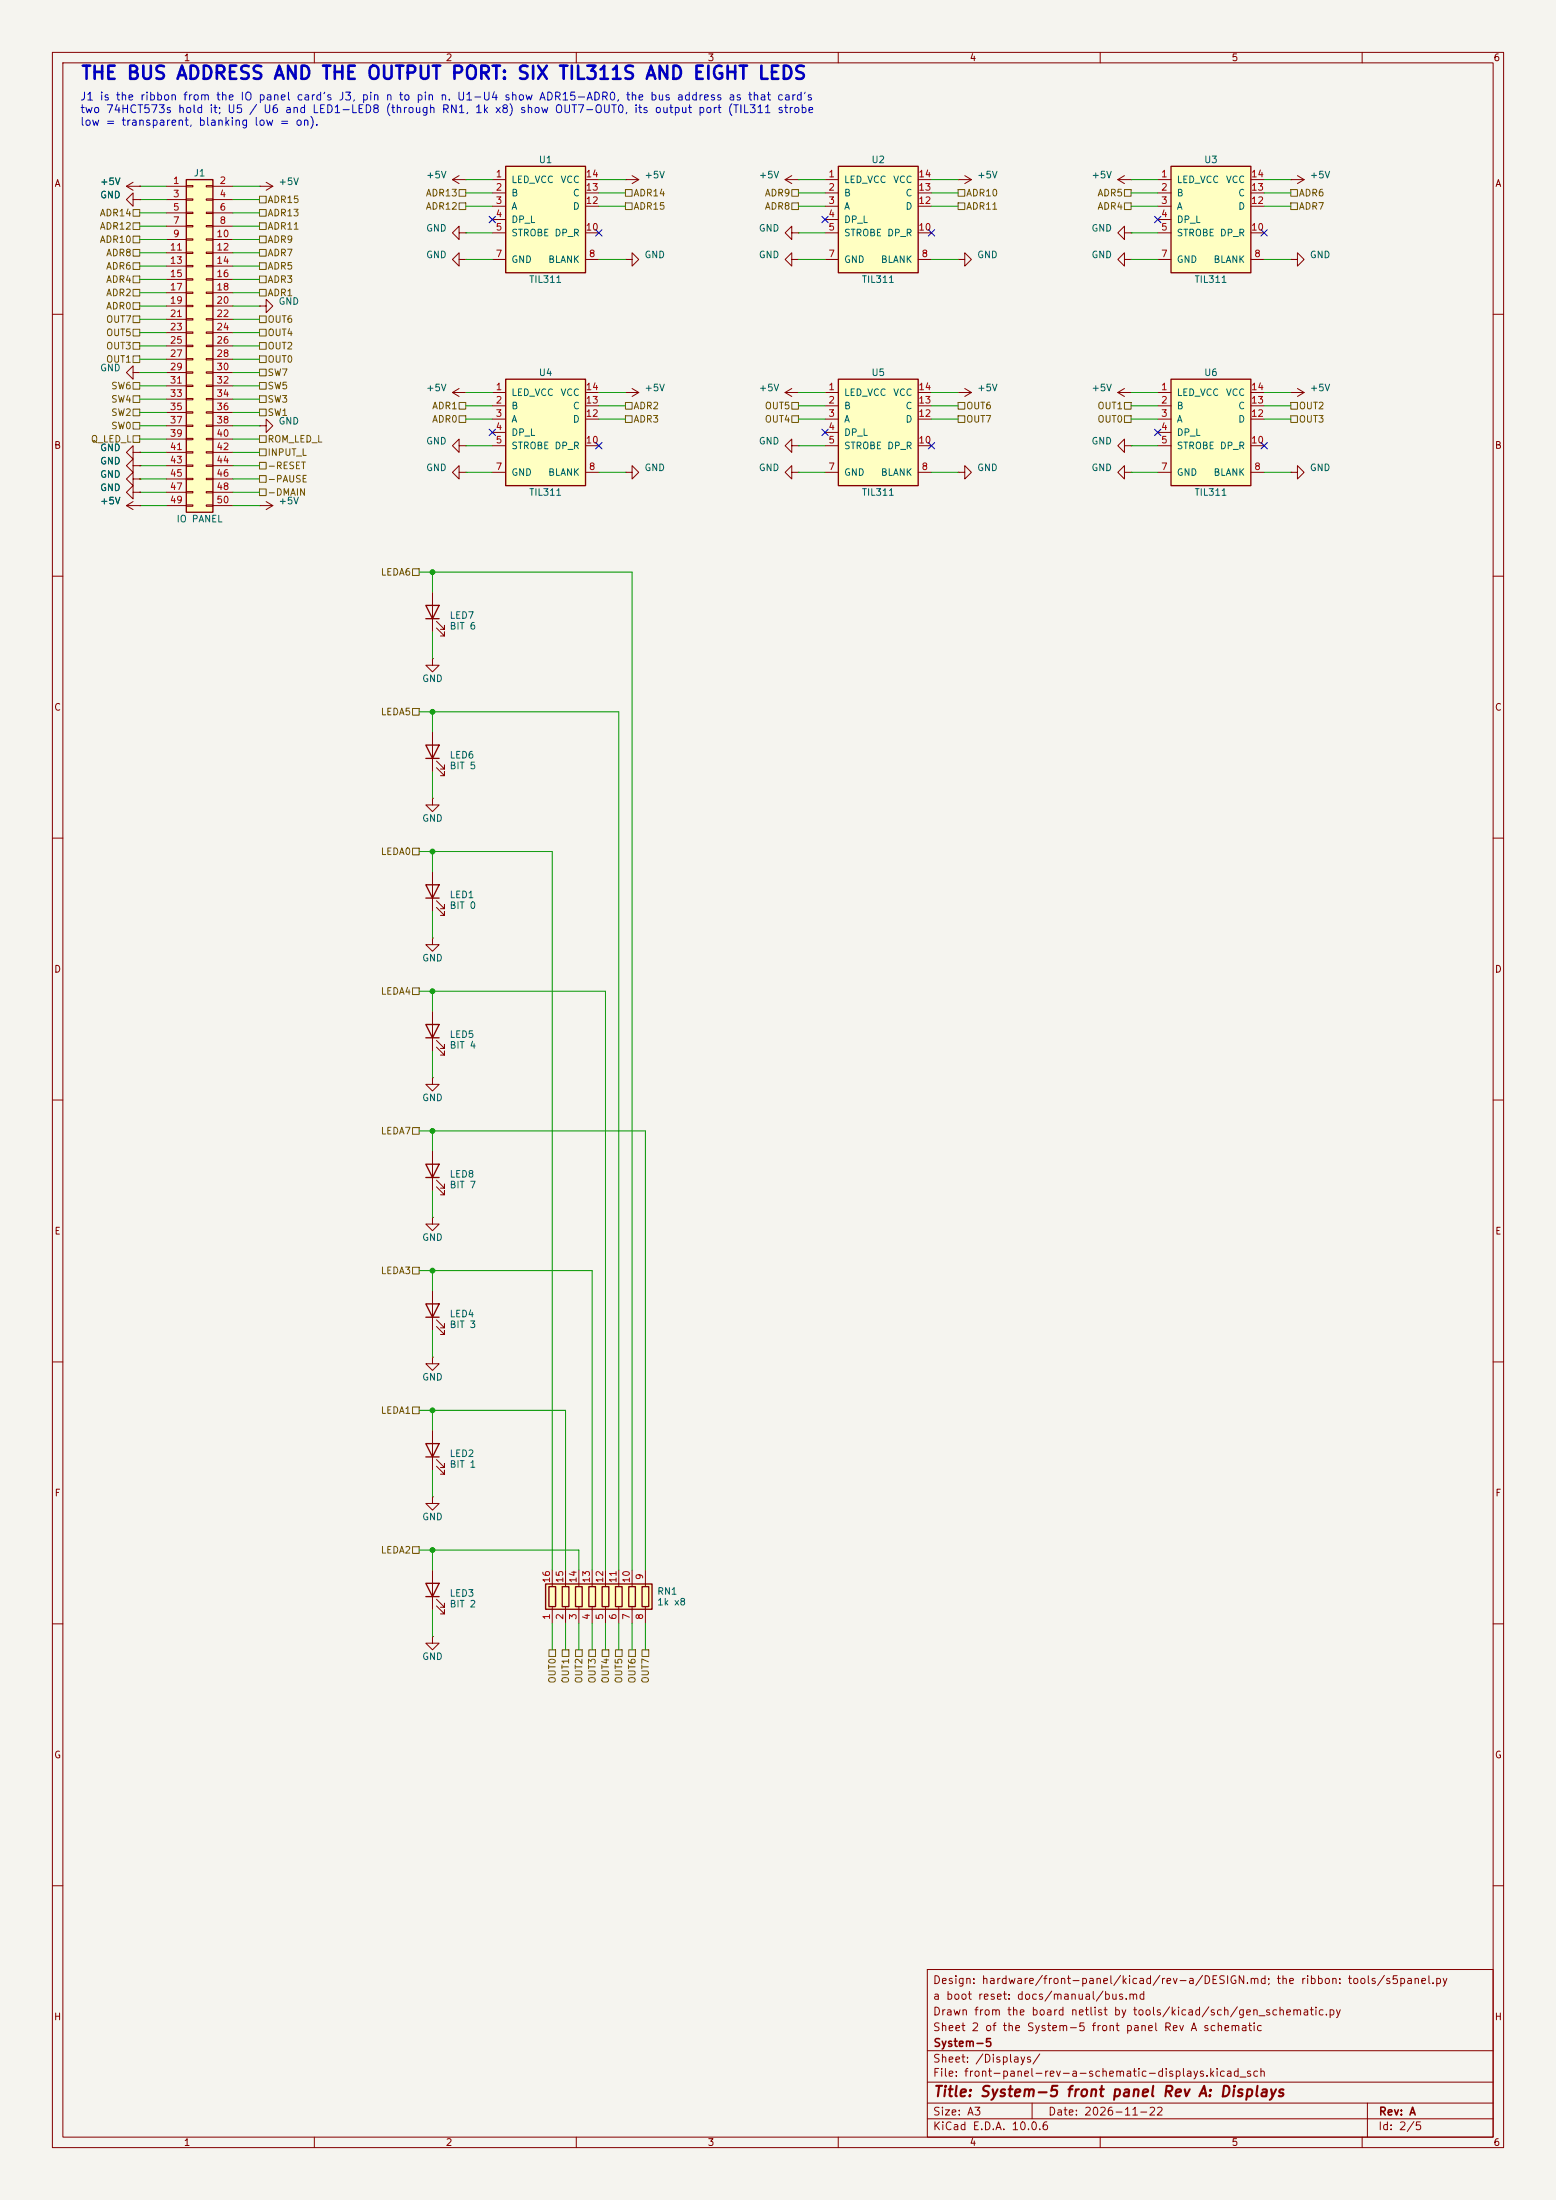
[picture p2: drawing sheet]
<svg xmlns="http://www.w3.org/2000/svg" width="297mm" height="420mm" viewBox="0 0 297 420" stroke-linecap="round" stroke-linejoin="round" font-family="sans-serif">
<path d="M0 0h297v420h-297z" fill="#f5f4ef" stroke="#f5f4ef" stroke-width=".19"/>
<g fill="none" stroke="#840000" stroke-width=".19">
<path d="M10 10h277v400h-277zM12 12h273v396h-273zM60 10v2M110 10v2M160 10v2M210 10v2M260 10v2M24.1 35.6l1.3 .7M24.1 35.6h2.6M25.4 34.8l-1.3 .8M26.7 35.6h.1M10 60h2"/>
<path d="M285 60h2M151.1 90.2v-1.3l-1.2 1.3 1.2 1.2v-1.2h1.3M152.4 90.2h.1M10 110h2M285 110h2M10 160h2M285 160h2M10 210h2M285 210h2M10 260h2M285 260h2M10 310h2"/>
<path d="M82.5 312.4v1.3h1.3l-1.3 1.3-1.2-1.3h1.2M82.5 312.4h.1M285 310h2M10 360h2M177 376h108v32h-108zM285 360h2M177 397.5h108M177 391.5h108M60 408v2M110 408v2M160 408v2M177 404.5h108"/>
<path d="M177 401.5h108M197 401.5v3M210 408v2M260 408v2M261 401.5v6.5"/>
</g>
<path d="M160 72.4h15.3v20.3h-15.3z" fill="#ffffc2"/>
<path d="M160 72.4h15.3v20.3h-15.3z" fill="none" stroke="#840000" stroke-width=".25"/>
<g fill="none" stroke="#840000" stroke-width=".19">
<path d="M149.9 34.3l1.2 .8M149.9 34.3h2.5M151.1 33.5l-1.2 .8M152.4 34.3h.1M157.5 74.9h2.5M157.5 77.5h2.5M175.3 74.9h2.5M175.3 77.5h2.5M87.6 90.2v-1.3l-1.2 1.3 1.2 1.2v-1.2h1.3M88.9 90.2h.1M157.5 80h2.5M157.5 82.6h2.5"/>
<path d="M157.5 85.1h2.5M157.5 90.2h2.5M175.3 80h2.5M175.3 85.1h2.5M175.3 90.2h2.5"/>
</g>
<path d="M160 31.8h15.3v20.3h-15.3z" fill="#ffffc2"/>
<path d="M160 31.8h15.3v20.3h-15.3z" fill="none" stroke="#840000" stroke-width=".25"/>
<g fill="none" stroke="#840000" stroke-width=".19">
<path d="M157.5 34.3h2.5M157.5 36.8h2.5M157.5 39.4h2.5M175.3 34.3h2.5M175.3 36.8h2.5M175.3 39.4h2.5M157.5 41.9h2.5M157.5 44.5h2.5M157.5 49.5h2.5M175.3 44.5h2.5M175.3 49.5h2.5M25.4 71.1v-1.2l-1.3 1.2 1.3 1.3v-1.3h1.3"/>
<path d="M26.7 71.1h.1M25.4 94v-1.3l-1.3 1.3 1.3 1.3v-1.3h1.3M25.4 91.4v-1.2l-1.3 1.2 1.3 1.3v-1.3h1.3M25.4 88.9v-1.3l-1.3 1.3 1.3 1.3v-1.3h1.3M25.4 86.4v-1.3l-1.3 1.3 1.3 1.2v-1.2h1.3M26.7 94h.1M26.7 91.4h.1M26.7 88.9h.1M26.7 86.4h.1M49.5 81.3h1.3v-1.3l1.3 1.3-1.3 1.3v-1.3M49.5 81.3h.1M49.5 96.5h.1"/>
<path d="M49.5 96.5h2.6M50.8 95.8l1.3 .7M52.1 96.5l-1.3 .8"/>
</g>
<path d="M35.6 34.3h5v63.5h-5z" fill="#ffffc2"/>
<path d="M35.6 34.3h5v63.5h-5zM81.3 195.6h2.5l-1.3 2.5zM81.3 198.1h2.5M81.3 222.3h2.5l-1.3 2.5zM81.3 224.8h2.5" fill="none" stroke="#840000" stroke-width=".25"/>
<g fill="none" stroke="#840000" stroke-width=".19">
<path d="M31.7 35.6h3.9M31.7 38.1h3.9M35.6 35.4h1.2v.3h-1.2zM35.6 38h1.2v.2h-1.2zM39.4 35.4h1.2v.3h-1.2zM39.4 38h1.2v.2h-1.2zM40.6 35.6h3.8M40.6 38.1h3.8M213.4 34.3l1.2 .8M213.4 34.3h2.5M214.6 33.5l-1.2 .8M215.9 34.3h.1"/>
<path d="M31.7 40.6h3.9M31.7 43.2h3.9M31.7 45.7h3.9M31.7 48.3h3.9M31.7 50.8h3.9M31.7 53.3h3.9M31.7 55.9h3.9M31.7 58.4h3.9M35.6 40.5h1.2v.3h-1.2zM35.6 43.1h1.2v.2h-1.2zM35.6 45.6h1.2v.2h-1.2zM35.6 48.1h1.2v.3h-1.2z"/>
<path d="M35.6 50.7h1.2v.2h-1.2zM35.6 53.2h1.2v.3h-1.2zM35.6 55.8h1.2v.2h-1.2zM35.6 58.3h1.2v.2h-1.2zM39.4 40.5h1.2v.3h-1.2zM39.4 43.1h1.2v.2h-1.2zM39.4 45.6h1.2v.2h-1.2zM39.4 48.1h1.2v.3h-1.2zM39.4 50.7h1.2v.2h-1.2zM39.4 53.2h1.2v.3h-1.2zM39.4 55.8h1.2v.2h-1.2zM39.4 58.3h1.2v.2h-1.2z"/>
<path d="M40.6 40.6h3.8M40.6 43.2h3.8M40.6 45.7h3.8M40.6 48.3h3.8M40.6 50.8h3.8M40.6 53.3h3.8M40.6 55.9h3.8M40.6 58.4h3.8M214.6 49.5v-1.2l-1.2 1.2 1.2 1.3v-1.3h1.3M214.6 44.5v-1.3l-1.2 1.3 1.2 1.2v-1.2h1.3M215.9 49.5h.1M215.9 44.5h.1"/>
<path d="M246.4 49.5h1.2v-1.2l1.3 1.2-1.3 1.3v-1.3M246.4 49.5h.1M31.7 61h3.9M31.7 63.5h3.9M31.7 66h3.9M31.7 68.6h3.9M31.7 71.1h3.9M31.7 73.7h3.9M31.7 76.2h3.9M31.7 78.7h3.9M35.6 60.8h1.2v.3h-1.2zM35.6 63.4h1.2v.2h-1.2z"/>
<path d="M35.6 65.9h1.2v.3h-1.2zM35.6 68.5h1.2v.2h-1.2zM35.6 71h1.2v.2h-1.2zM35.6 73.5h1.2v.3h-1.2zM35.6 76.1h1.2v.2h-1.2zM35.6 78.6h1.2v.3h-1.2zM39.4 60.8h1.2v.3h-1.2zM39.4 63.4h1.2v.2h-1.2zM39.4 65.9h1.2v.3h-1.2zM39.4 68.5h1.2v.2h-1.2zM39.4 71h1.2v.2h-1.2zM39.4 73.5h1.2v.3h-1.2z"/>
<path d="M39.4 76.1h1.2v.2h-1.2zM39.4 78.6h1.2v.3h-1.2zM40.6 61h3.8M40.6 63.5h3.8M40.6 66h3.8M40.6 68.6h3.8M40.6 71.1h3.8M40.6 73.7h3.8M40.6 76.2h3.8M40.6 78.7h3.8M213.4 74.9h2.5M213.4 74.9l1.2 .8"/>
<path d="M214.6 74.2l-1.2 .7M215.9 74.9h.1M246.4 74.9h.1M246.4 74.9h2.5M247.6 74.2l1.3 .7M248.9 74.9l-1.3 .8M31.7 81.3h3.9M31.7 83.8h3.9M31.7 86.4h3.9M31.7 88.9h3.9M31.7 91.4h3.9M31.7 94h3.9"/>
<path d="M31.7 96.5h3.9M35.6 81.2h1.2v.2h-1.2zM35.6 83.7h1.2v.2h-1.2zM35.6 86.2h1.2v.3h-1.2zM35.6 88.8h1.2v.2h-1.2zM35.6 91.3h1.2v.3h-1.2zM35.6 93.9h1.2v.2h-1.2zM35.6 96.4h1.2v.2h-1.2zM39.4 81.2h1.2v.2h-1.2zM39.4 83.7h1.2v.2h-1.2zM39.4 86.2h1.2v.3h-1.2zM39.4 88.8h1.2v.2h-1.2z"/>
<path d="M39.4 91.3h1.2v.3h-1.2zM39.4 93.9h1.2v.2h-1.2zM39.4 96.4h1.2v.2h-1.2zM40.6 81.3h3.8M40.6 83.8h3.8M40.6 86.4h3.8M40.6 88.9h3.8M40.6 91.4h3.8M40.6 94h3.8M40.6 96.5h3.8M214.6 90.2v-1.3l-1.2 1.3 1.2 1.2v-1.2h1.3M214.6 85.1v-1.3l-1.2 1.3 1.2 1.3v-1.3h1.3"/>
<path d="M215.9 90.2h.1M215.9 85.1h.1M246.4 90.2h1.2v-1.3l1.3 1.3-1.3 1.2v-1.2M246.4 90.2h.1M82.5 193v7.7M83.3 199.9l1.5 1.5v-.7v.7h-.7M83.3 198.6l1.5 1.6v-.8v.8h-.7M82.5 205.7v1.3h1.3l-1.3 1.3-1.2-1.3h1.2M82.5 205.7h.1M82.5 219.7v7.6M82.5 232.4v1.3h1.3l-1.3 1.3-1.2-1.3h1.2M82.5 232.4h.1"/>
<path d="M83.3 226.6l1.5 1.5v-.8v.8h-.7M83.3 225.3l1.5 1.5v-.7v.7h-.7"/>
</g>
<path d="M223.5 72.4h15.3v20.3h-15.3z" fill="#ffffc2"/>
<path d="M223.5 72.4h15.3v20.3h-15.3z" fill="none" stroke="#840000" stroke-width=".25"/>
<g fill="none" stroke="#840000" stroke-width=".19">
<path d="M246.4 34.3h.1M246.4 34.3h2.5M247.6 33.5l1.3 .8M248.9 34.3l-1.3 .8M221 74.9h2.5M221 77.5h2.5M238.8 74.9h2.5M238.8 77.5h2.5M221 80h2.5M221 82.6h2.5M221 85.1h2.5M221 90.2h2.5"/>
<path d="M238.8 80h2.5M238.8 85.1h2.5M238.8 90.2h2.5"/>
</g>
<path d="M104.1 302.4h20.4v4.8h-20.4z" fill="#ffffc2"/>
<path d="M104.1 302.4h20.4v4.8h-20.4zM104.8 302.9h1.2v3.8h-1.2zM107.3 302.9h1.3v3.8h-1.3zM109.9 302.9h1.2v3.8h-1.2zM112.4 302.9h1.3v3.8h-1.3zM114.9 302.9h1.3v3.8h-1.3zM117.5 302.9h1.2v3.8h-1.2zM120 302.9h1.3v3.8h-1.3zM122.6 302.9h1.2v3.8h-1.2z" fill="none" stroke="#840000" stroke-width=".25"/>
<g fill="none" stroke="#840000" stroke-width=".19">
<path d="M105.4 299.7v3.2M107.9 299.7v3.2M110.5 299.7v3.2M113 299.7v3.2M115.6 299.7v3.2M118.1 299.7v3.2M120.6 299.7v3.2M123.2 299.7v3.2M105.4 306.7v3.2M107.9 306.7v3.2M110.5 306.7v3.2M113 306.7v3.2"/>
<path d="M115.6 306.7v3.2M118.1 306.7v3.2M120.6 306.7v3.2M123.2 306.7v3.2"/>
</g>
<path d="M223.5 31.8h15.3v20.3h-15.3z" fill="#ffffc2"/>
<path d="M223.5 31.8h15.3v20.3h-15.3zM81.3 302.3h2.5l-1.3 2.5zM81.3 304.8h2.5" fill="none" stroke="#840000" stroke-width=".25"/>
<g fill="none" stroke="#840000" stroke-width=".19">
<path d="M49.5 35.6h.1M49.5 35.6h2.6M50.8 34.8l1.3 .8M52.1 35.6l-1.3 .7M221 34.3h2.5M221 36.8h2.5M221 39.4h2.5M238.8 34.3h2.5M238.8 36.8h2.5M238.8 39.4h2.5M119.4 49.5h1.2v-1.2l1.3 1.2-1.3 1.3v-1.3M119.4 49.5h.1"/>
<path d="M151.1 44.5v-1.3l-1.2 1.3 1.2 1.2v-1.2h1.3M152.4 44.5h.1M221 41.9h2.5M221 44.5h2.5M221 49.5h2.5M238.8 44.5h2.5M238.8 49.5h2.5M119.4 74.9h.1M119.4 74.9h2.5M120.6 74.2l1.3 .7M121.9 74.9l-1.3 .8M24.1 96.5l1.3 .8"/>
<path d="M24.1 96.5h2.6M25.4 95.8l-1.3 .7M26.7 96.5h.1M87.6 85.1v-1.3l-1.2 1.3 1.2 1.3v-1.3h1.3M88.9 85.1h.1M151.1 85.1v-1.3l-1.2 1.3 1.2 1.3v-1.3h1.3M152.4 85.1h.1M82.5 259.1v1.3h1.3l-1.3 1.2-1.2-1.2h1.2M82.5 259.1h.1M82.5 285.8v1.2h1.3l-1.3 1.3-1.2-1.3h1.2M82.5 285.8h.1M82.5 299.7v7.6"/>
<path d="M83.3 306.6l1.5 1.5v-.8v.8h-.7M83.3 305.3l1.5 1.5v-.7v.7h-.7"/>
</g>
<path d="M96.5 72.4h15.3v20.3h-15.3z" fill="#ffffc2"/>
<path d="M96.5 72.4h15.3v20.3h-15.3zM81.3 275.6h2.5l-1.3 2.5zM81.3 278.1h2.5" fill="none" stroke="#840000" stroke-width=".25"/>
<g fill="none" stroke="#840000" stroke-width=".19">
<path d="M25.4 38.1v-1.3l-1.3 1.3 1.3 1.3v-1.3h1.3M26.7 38.1h.1M151.1 49.5v-1.2l-1.2 1.2 1.2 1.3v-1.3h1.3M152.4 49.5h.1M94 74.9h2.5M94 77.5h2.5M111.8 74.9h2.5M111.8 77.5h2.5M149.9 74.9h2.5M149.9 74.9l1.2 .8M151.1 74.2l-1.2 .7M152.4 74.9h.1"/>
<path d="M94 80h2.5M94 82.6h2.5M94 85.1h2.5M94 90.2h2.5M111.8 80h2.5M111.8 85.1h2.5M111.8 90.2h2.5M119.4 90.2h1.2v-1.3l1.3 1.3-1.3 1.2v-1.2M119.4 90.2h.1M82.5 273.1v7.6M83.3 279.9l1.5 1.5v-.7v.7h-.7M83.3 278.6l1.5 1.6v-.8v.8h-.7"/>
</g>
<path d="M96.5 31.8h15.3v20.3h-15.3z" fill="#ffffc2"/>
<path d="M96.5 31.8h15.3v20.3h-15.3zM81.3 115.6h2.5l-1.3 2.5zM81.3 118.1h2.5M81.3 142.2h2.5l-1.3 2.6zM81.3 144.8h2.5M81.3 168.9h2.5l-1.3 2.6zM81.3 171.5h2.5M81.3 248.9h2.5l-1.3 2.6zM81.3 251.5h2.5" fill="none" stroke="#840000" stroke-width=".25"/>
<g fill="none" stroke="#840000" stroke-width=".19">
<path d="M26.7 38.1h.1M26.7 35.6h.1M86.4 34.3h2.5M86.4 34.3l1.2 .8M87.6 33.5l-1.2 .8M88.9 34.3h.1M94 34.3h2.5M94 36.8h2.5M94 39.4h2.5M111.8 34.3h2.5M111.8 36.8h2.5M111.8 39.4h2.5"/>
<path d="M119.4 34.3h.1M119.4 34.3h2.5M120.6 33.5l1.3 .8M121.9 34.3l-1.3 .8M182.9 34.3h.1M182.9 34.3h2.5M184.1 33.5l1.3 .8M185.4 34.3l-1.3 .8M49.5 58.4h1.3v-1.2l1.3 1.2-1.3 1.3v-1.3M49.5 58.4h.1M87.6 49.5v-1.2l-1.2 1.2 1.2 1.3v-1.3h1.3M87.6 44.5v-1.3l-1.2 1.3 1.2 1.2v-1.2h1.3"/>
<path d="M88.9 49.5h.1M88.9 44.5h.1M94 41.9h2.5M94 44.5h2.5M94 49.5h2.5M111.8 44.5h2.5M111.8 49.5h2.5M182.9 49.5h1.2v-1.2l1.3 1.2-1.3 1.3v-1.3M182.9 49.5h.1M86.4 74.9h2.5M86.4 74.9l1.2 .8M87.6 74.2l-1.2 .7"/>
<path d="M88.9 74.9h.1M182.9 74.9h.1M182.9 74.9h2.5M184.1 74.2l1.3 .7M185.4 74.9l-1.3 .8M26.7 86.4h.1M26.7 88.9h.1M26.7 91.4h.1M26.7 94h.1M26.7 96.5h.1M182.9 90.2h1.2v-1.3l1.3 1.3-1.3 1.2v-1.2M182.9 90.2h.1"/>
<path d="M82.5 113v7.7M83.3 119.9l1.5 1.5v-.7v.7h-.7M83.3 118.6l1.5 1.5v-.7v.7h-.7M82.5 125.7v1.3h1.3l-1.3 1.3-1.2-1.3h1.2M82.5 125.7h.1M82.5 139.7v7.6M82.5 152.4v1.3h1.3l-1.3 1.2-1.2-1.2h1.2M82.5 152.4h.1M83.3 146.6l1.5 1.5v-.8v.8h-.7M83.3 145.3l1.5 1.5v-.7v.7h-.7M82.5 179.1v1.2h1.3l-1.3 1.3-1.2-1.3h1.2M82.5 179.1h.1"/>
<path d="M82.5 166.4v7.6M83.3 173.2l1.5 1.6v-.8v.8h-.7M83.3 172l1.5 1.5v-.8v.8h-.7M82.5 246.4v7.6M83.3 253.2l1.5 1.6v-.8v.8h-.7M83.3 252l1.5 1.5v-.8v.8h-.7"/>
</g>
<g fill="none" stroke="#725600" stroke-width=".19">
<path d="M49.5 37.5h1.3v1.2h-1.3zM87.6 38.7h1.3v1.3h-1.3zM87.6 36.2h1.3v1.3h-1.3zM119.4 36.2h1.2v1.3h-1.2zM119.4 38.7h1.2v1.3h-1.2zM151.1 36.2h1.3v1.3h-1.3zM151.1 38.7h1.3v1.3h-1.3zM182.9 36.2h1.2v1.3h-1.2zM182.9 38.7h1.2v1.3h-1.2zM214.6 36.2h1.3v1.3h-1.3zM214.6 38.7h1.3v1.3h-1.3zM246.4 38.7h1.2v1.3h-1.2z"/>
<path d="M246.4 36.2h1.2v1.3h-1.2zM25.4 42.5h1.3v1.3h-1.3zM25.4 40h1.3v1.3h-1.3zM25.4 55.2h1.3v1.3h-1.3zM25.4 52.7h1.3v1.3h-1.3zM25.4 50.2h1.3v1.2h-1.3zM25.4 47.6h1.3v1.3h-1.3zM25.4 45.1h1.3v1.3h-1.3zM25.4 57.8h1.3v1.3h-1.3zM49.5 40h1.3v1.3h-1.3zM49.5 42.5h1.3v1.3h-1.3zM49.5 45.1h1.3v1.3h-1.3z"/>
<path d="M49.5 47.6h1.3v1.3h-1.3zM49.5 50.2h1.3v1.2h-1.3zM49.5 52.7h1.3v1.3h-1.3zM49.5 55.2h1.3v1.3h-1.3zM25.4 73h1.3v1.3h-1.3zM25.4 75.6h1.3v1.2h-1.3zM25.4 78.1h1.3v1.3h-1.3zM25.4 67.9h1.3v1.3h-1.3zM25.4 65.4h1.3v1.3h-1.3zM25.4 62.9h1.3v1.2h-1.3zM25.4 60.3h1.3v1.3h-1.3zM49.5 78.1h1.3v1.3h-1.3z"/>
<path d="M49.5 75.6h1.3v1.2h-1.3zM49.5 62.9h1.3v1.2h-1.3zM49.5 60.3h1.3v1.3h-1.3zM49.5 73h1.3v1.3h-1.3zM49.5 70.5h1.3v1.3h-1.3zM49.5 67.9h1.3v1.3h-1.3zM49.5 65.4h1.3v1.3h-1.3zM87.6 79.4h1.3v1.2h-1.3zM87.6 76.8h1.3v1.3h-1.3zM119.4 76.8h1.2v1.3h-1.2zM119.4 79.4h1.2v1.2h-1.2zM151.1 79.4h1.3v1.2h-1.3z"/>
<path d="M151.1 76.8h1.3v1.3h-1.3zM182.9 76.8h1.2v1.3h-1.2zM182.9 79.4h1.2v1.2h-1.2zM214.6 79.4h1.3v1.2h-1.3zM214.6 76.8h1.3v1.3h-1.3zM246.4 76.8h1.2v1.3h-1.2zM246.4 79.4h1.2v1.2h-1.2zM25.4 83.2h1.3v1.3h-1.3zM25.4 80.6h1.3v1.3h-1.3zM49.5 90.8h1.3v1.3h-1.3zM49.5 88.3h1.3v1.2h-1.3zM49.5 85.7h1.3v1.3h-1.3z"/>
<path d="M49.5 83.2h1.3v1.3h-1.3zM49.5 93.3h1.3v1.3h-1.3zM78.7 108.6h1.3v1.3h-1.3zM78.7 135.3h1.3v1.2h-1.3zM78.7 161.9h1.3v1.3h-1.3zM78.7 188.6h1.3v1.3h-1.3zM78.7 215.3h1.3v1.2h-1.3zM78.7 241.9h1.3v1.3h-1.3zM78.7 268.6h1.3v1.3h-1.3zM78.7 295.3h1.3v1.2h-1.3zM104.8 315h1.2v1.2h-1.2zM107.3 315h1.3v1.2h-1.3z"/>
<path d="M109.9 315h1.2v1.2h-1.2zM112.4 315h1.3v1.2h-1.3zM114.9 315h1.3v1.2h-1.3zM117.5 315h1.2v1.2h-1.2zM120 315h1.3v1.2h-1.3zM122.6 315h1.2v1.2h-1.2z"/>
</g>
<g fill="none" stroke="#009600" stroke-width=".19">
<path d="M26.7 38.1h5M26.7 35.6h5M44.4 38.1h5.1M44.4 35.6h5.1M88.9 39.4h5.1M88.9 36.8h5.1M88.9 34.3h5.1M114.3 39.4h5.1M114.3 36.8h5.1M114.3 34.3h5.1M152.4 39.4h5.1M152.4 36.8h5.1"/>
<path d="M152.4 34.3h5.1M177.8 39.4h5.1M177.8 36.8h5.1M177.8 34.3h5.1M215.9 39.4h5.1M215.9 36.8h5.1M215.9 34.3h5.1M241.3 39.4h5.1M241.3 36.8h5.1M241.3 34.3h5.1M26.7 58.4h5M26.7 55.9h5"/>
<path d="M26.7 53.3h5M26.7 50.8h5M26.7 48.3h5M26.7 45.7h5M26.7 43.2h5M26.7 40.6h5M44.4 58.4h5.1M44.4 55.9h5.1M44.4 53.3h5.1M44.4 50.8h5.1M44.4 48.3h5.1M44.4 45.7h5.1"/>
<path d="M44.4 43.2h5.1M44.4 40.6h5.1M88.9 49.5h5.1M88.9 44.5h5.1M114.3 49.5h5.1M152.4 49.5h5.1M152.4 44.5h5.1M177.8 49.5h5.1M215.9 49.5h5.1M215.9 44.5h5.1M241.3 49.5h5.1M26.7 66h5"/>
<path d="M26.7 61h5M26.7 68.6h5M26.7 63.5h5M26.7 71.1h5M26.7 73.7h5M26.7 76.2h5M26.7 78.7h5M44.4 66h5.1M44.4 61h5.1M44.4 68.6h5.1M44.4 63.5h5.1M44.4 71.1h5.1"/>
<path d="M44.4 73.7h5.1M44.4 76.2h5.1M44.4 78.7h5.1M88.9 74.9h5.1M88.9 77.5h5.1M114.3 74.9h5.1M114.3 77.5h5.1M152.4 74.9h5.1M152.4 77.5h5.1M177.8 74.9h5.1M177.8 77.5h5.1M215.9 74.9h5.1"/>
<path d="M215.9 77.5h5.1M241.3 74.9h5.1M241.3 77.5h5.1M26.7 83.8h5M26.7 96.5h5M26.7 94h5M26.7 91.4h5M26.7 88.9h5M26.7 81.3h5M26.7 86.4h5M44.4 83.8h5.1M44.4 96.5h5.1"/>
<path d="M44.4 94h5.1M44.4 91.4h5.1M44.4 88.9h5.1M44.4 81.3h5.1M44.4 86.4h5.1M88.9 85.1h5.1M88.9 90.2h5.1M88.9 80h5.1M114.3 90.2h5.1M114.3 80h5.1M152.4 85.1h5.1M152.4 90.2h5.1"/>
<path d="M152.4 80h5.1M177.8 90.2h5.1M177.8 80h5.1M215.9 85.1h5.1M215.9 90.2h5.1M215.9 80h5.1M241.3 90.2h5.1M241.3 80h5.1M80 109.2h40.6v190.5M82.5 109.2v3.8M80 135.9h38.1v163.8M82.5 120.7v5"/>
<path d="M82.5 135.9v3.8M82.5 147.3v5.1M80 162.6h25.4v137.1M82.5 162.6v3.8M82.5 174v5.1M80 189.2h35.6v110.5M82.5 189.2v3.8M80 215.9h43.2v83.8M82.5 200.7v5M82.5 215.9v3.8M82.5 227.3v5.1M80 242.6h33v57.1"/>
<path d="M82.5 242.6v3.8M82.5 254v5.1M80 269.2h27.9v30.5M82.5 269.2v3.9M80 295.9h30.5v3.8M82.5 280.7v5.1M82.5 295.9v3.8M82.5 307.3v5.1M105.4 309.9v5.1M107.9 309.9v5.1M110.5 309.9v5.1M113 309.9v5.1"/>
<path d="M115.6 309.9v5.1M118.1 309.9v5.1M120.6 309.9v5.1M123.2 309.9v5.1"/>
</g>
<g fill="none" stroke="#000084" stroke-width=".19">
<path d="M93.4 41.3l1.2 1.2M94.6 41.3l-1.2 1.2M113.7 43.8l1.2 1.3M114.9 43.8l-1.2 1.3M156.9 41.3l1.2 1.2M158.1 41.3l-1.2 1.2M177.2 43.8l1.2 1.3M178.4 43.8l-1.2 1.3M220.4 41.3l1.2 1.2M221.6 41.3l-1.2 1.2M240.7 43.8l1.2 1.3M241.9 43.8l-1.2 1.3"/>
<path d="M93.4 81.9l1.2 1.3M94.6 81.9l-1.2 1.3M113.7 84.5l1.2 1.2M114.9 84.5l-1.2 1.2M156.9 81.9l1.2 1.3M158.1 81.9l-1.2 1.3M177.2 84.5l1.2 1.2M178.4 84.5l-1.2 1.2M220.4 81.9l1.2 1.3M221.6 81.9l-1.2 1.3M240.7 84.5l1.2 1.2M241.9 84.5l-1.2 1.2"/>
</g>
<g fill="#009600" stroke="#009600" stroke-width=".19">
<circle cx="82.5" cy="242.6" r=".46"/>
<circle cx="82.5" cy="269.2" r=".46"/>
<circle cx="82.5" cy="295.9" r=".46"/>
<circle cx="82.5" cy="189.2" r=".46"/>
<circle cx="82.5" cy="215.9" r=".46"/>
<circle cx="82.5" cy="109.2" r=".46"/>
<circle cx="82.5" cy="162.6" r=".46"/>
<circle cx="82.5" cy="135.9" r=".46"/>
</g>
<text font-size="2.5" fill="#0000c2" x="15.3" y="15.8">THE BUS ADDRESS AND THE OUTPUT PORT: SIX TIL311S AND EIGHT LEDS</text>
<text font-size="2" fill="#840000" x="178" y="400.8">Title: System-5 front panel Rev A: Displays</text>
<g font-size="1.5" fill="#0000c2">
<text x="15.2" y="19.5">J1 is the ribbon from the IO panel card's J3, pin n to pin n. U1-U4 show ADR15-ADR0, the bus address as that card's</text>
<text x="15.2" y="22">two 74HCT573s hold it; U5 / U6 and LED1-LED8 (through RN1, 1k x8) show OUT7-OUT0, its output port (TIL311 strobe</text>
<text x="15.2" y="24.4">low = transparent, blanking low = on).</text>
</g>
<g font-size="1.5" fill="#840000">
<text x="178" y="382.1">a boot reset: docs/manual/bus.md</text>
<text x="178" y="379.1">Design: hardware/front-panel/kicad/rev-a/DESIGN.md; the ribbon: tools/s5panel.py</text>
<text x="178" y="388.1">Sheet 2 of the System-5 front panel Rev A schematic</text>
<text x="178" y="385.1">Drawn from the board netlist by tools/kicad/sch/gen_schematic.py</text>
<text x="178" y="394.1">Sheet: /Displays/</text>
<text x="178" y="391.1">System-5</text>
<text x="178" y="396.8">File: front-panel-rev-a-schematic-displays.kicad_sch</text>
<text x="178" y="407">KiCad E.D.A. 10.0.6</text>
<text x="178" y="404.2">Size: A3</text>
<text x="200" y="404.2">Date: 2026-11-22</text>
<text x="263" y="407">Id: 2/5</text>
<text x="263" y="404.2">Rev: A</text>
</g>
<g font-size="1.3" fill="#840000">
<text x="35" y="12">1</text>
<text x="85" y="12">2</text>
<text x="135" y="12">3</text>
<text x="185" y="12">4</text>
<text x="235" y="12">5</text>
<text x="285" y="12">6</text>
<text x="10.3" y="36">A</text>
<text x="285.3" y="36">A</text>
<text x="10.2" y="86">B</text>
<text x="285.2" y="86">B</text>
<text x="10.2" y="136">C</text>
<text x="285.2" y="136">C</text>
<text x="10.2" y="186">D</text>
<text x="285.2" y="186">D</text>
<text x="10.3" y="236">E</text>
<text x="285.3" y="236">E</text>
<text x="10.3" y="286">F</text>
<text x="285.3" y="286">F</text>
<text x="10.2" y="336">G</text>
<text x="285.2" y="336">G</text>
<text x="10.2" y="386">H</text>
<text x="285.2" y="386">H</text>
<text x="35" y="410">1</text>
<text x="85" y="410">2</text>
<text x="135" y="410">3</text>
<text x="185" y="410">4</text>
<text x="235" y="410">5</text>
<text x="285" y="410">6</text>
</g>
<g font-size="1.3" fill="#006464">
<text x="19" y="35.6">+5V</text>
<text x="36.9" y="34">J1</text>
<text x="53.1" y="35.6">+5V</text>
<text x="81.2" y="34.4">+5V</text>
<text x="97.5" y="35.3">LED_VCC</text>
<text x="102.7" y="31.4">U1</text>
<text x="106.9" y="35.3">VCC</text>
<text x="122.9" y="34.4">+5V</text>
<text x="144.7" y="34.4">+5V</text>
<text x="161" y="35.3">LED_VCC</text>
<text x="166.2" y="31.4">U2</text>
<text x="170.4" y="35.3">VCC</text>
<text x="186.4" y="34.4">+5V</text>
<text x="208.2" y="34.4">+5V</text>
<text x="224.5" y="35.3">LED_VCC</text>
<text x="229.7" y="31.4">U3</text>
<text x="233.9" y="35.3">VCC</text>
<text x="249.9" y="34.4">+5V</text>
<text x="19" y="38.2">GND</text>
<text x="97.5" y="37.8">B</text>
<text x="97.5" y="40.3">A</text>
<text x="109.2" y="40.3">D</text>
<text x="109.2" y="37.8">C</text>
<text x="161" y="37.8">B</text>
<text x="161" y="40.3">A</text>
<text x="172.7" y="40.3">D</text>
<text x="172.7" y="37.8">C</text>
<text x="224.5" y="37.8">B</text>
<text x="224.5" y="40.3">A</text>
<text x="236.2" y="40.3">D</text>
<text x="236.2" y="37.8">C</text>
<text x="81.2" y="44.5">GND</text>
<text x="97.5" y="42.9">DP_L</text>
<text x="97.5" y="45.4">STROBE DP_R</text>
<text x="144.7" y="44.5">GND</text>
<text x="161" y="42.9">DP_L</text>
<text x="161" y="45.4">STROBE DP_R</text>
<text x="208.2" y="44.5">GND</text>
<text x="224.5" y="42.9">DP_L</text>
<text x="224.5" y="45.4">STROBE DP_R</text>
<text x="81.2" y="49.6">GND</text>
<text x="97.5" y="50.5">GND</text>
<text x="104.5" y="50.5">BLANK</text>
<text x="122.9" y="49.6">GND</text>
<text x="144.7" y="49.6">GND</text>
<text x="161" y="50.5">GND</text>
<text x="168" y="50.5">BLANK</text>
<text x="186.4" y="49.6">GND</text>
<text x="208.2" y="49.6">GND</text>
<text x="224.5" y="50.5">GND</text>
<text x="231.5" y="50.5">BLANK</text>
<text x="249.9" y="49.6">GND</text>
<text x="53.1" y="58.5">GND</text>
<text x="100.9" y="54.3">TIL311</text>
<text x="164.4" y="54.3">TIL311</text>
<text x="227.9" y="54.3">TIL311</text>
<text x="19" y="71.2">GND</text>
<text x="81.2" y="75">+5V</text>
<text x="97.5" y="75.9">LED_VCC</text>
<text x="102.7" y="72.1">U4</text>
<text x="106.9" y="75.9">VCC</text>
<text x="122.9" y="75">+5V</text>
<text x="144.7" y="75">+5V</text>
<text x="161" y="75.9">LED_VCC</text>
<text x="166.2" y="72.1">U5</text>
<text x="170.4" y="75.9">VCC</text>
<text x="186.4" y="75">+5V</text>
<text x="208.2" y="75">+5V</text>
<text x="224.5" y="75.9">LED_VCC</text>
<text x="229.7" y="72.1">U6</text>
<text x="233.9" y="75.9">VCC</text>
<text x="249.9" y="75">+5V</text>
<text x="53.1" y="81.3">GND</text>
<text x="97.5" y="78.4">B</text>
<text x="97.5" y="81">A</text>
<text x="97.5" y="83.5">DP_L</text>
<text x="109.2" y="81">D</text>
<text x="109.2" y="78.4">C</text>
<text x="161" y="78.4">B</text>
<text x="161" y="81">A</text>
<text x="161" y="83.5">DP_L</text>
<text x="172.7" y="81">D</text>
<text x="172.7" y="78.4">C</text>
<text x="224.5" y="78.4">B</text>
<text x="224.5" y="81">A</text>
<text x="224.5" y="83.5">DP_L</text>
<text x="236.2" y="81">D</text>
<text x="236.2" y="78.4">C</text>
<text x="19" y="89">GND</text>
<text x="19" y="86.4">GND</text>
<text x="81.2" y="85.2">GND</text>
<text x="97.5" y="86.1">STROBE DP_R</text>
<text x="144.7" y="85.2">GND</text>
<text x="161" y="86.1">STROBE DP_R</text>
<text x="208.2" y="85.2">GND</text>
<text x="224.5" y="86.1">STROBE DP_R</text>
<text x="19" y="94">GND</text>
<text x="19" y="91.5">GND</text>
<text x="81.2" y="90.2">GND</text>
<text x="97.5" y="91.1">GND</text>
<text x="100.9" y="94.9">TIL311</text>
<text x="104.5" y="91.1">BLANK</text>
<text x="122.9" y="90.2">GND</text>
<text x="144.7" y="90.2">GND</text>
<text x="161" y="91.1">GND</text>
<text x="164.4" y="94.9">TIL311</text>
<text x="168" y="91.1">BLANK</text>
<text x="186.4" y="90.2">GND</text>
<text x="208.2" y="90.2">GND</text>
<text x="224.5" y="91.1">GND</text>
<text x="227.9" y="94.9">TIL311</text>
<text x="231.5" y="91.1">BLANK</text>
<text x="249.9" y="90.2">GND</text>
<text x="19" y="96.6">+5V</text>
<text x="33.6" y="100">IO PANEL</text>
<text x="53.1" y="96.6">+5V</text>
<text x="85.7" y="118.4">LED7</text>
<text x="85.7" y="120.5">BIT 6</text>
<text x="80.5" y="130.5">GND</text>
<text x="85.7" y="145.1">LED6</text>
<text x="85.7" y="147.1">BIT 5</text>
<text x="80.5" y="157.2">GND</text>
<text x="85.7" y="171.8">LED1</text>
<text x="85.7" y="173.8">BIT 0</text>
<text x="80.5" y="183.8">GND</text>
<text x="85.7" y="198.4">LED5</text>
<text x="85.7" y="200.5">BIT 4</text>
<text x="80.5" y="210.5">GND</text>
<text x="85.7" y="225.1">LED8</text>
<text x="85.7" y="227.2">BIT 7</text>
<text x="80.5" y="237.2">GND</text>
<text x="85.7" y="251.8">LED4</text>
<text x="85.7" y="253.8">BIT 3</text>
<text x="80.5" y="263.9">GND</text>
<text x="85.7" y="278.4">LED2</text>
<text x="85.7" y="280.5">BIT 1</text>
<text x="80.5" y="290.5">GND</text>
<text x="85.7" y="305.1">LED3</text>
<text x="125.3" y="304.7">RN1</text>
<text x="85.7" y="307.2">BIT 2</text>
<text x="125.3" y="306.8">1k x8</text>
<text x="80.5" y="317.2">GND</text>
</g>
<g font-size="1.3" fill="#a90000">
<text x="32.9" y="35.4">1</text>
<text x="41.8" y="35.4">2</text>
<text x="94.5" y="34.2">1</text>
<text x="111.7" y="34.2">14</text>
<text x="158" y="34.2">1</text>
<text x="175.2" y="34.2">14</text>
<text x="221.5" y="34.2">1</text>
<text x="238.7" y="34.2">14</text>
<text x="32.9" y="38">3</text>
<text x="32.9" y="40.5">5</text>
<text x="41.8" y="38">4</text>
<text x="41.8" y="40.5">6</text>
<text x="94.5" y="36.7">2</text>
<text x="94.5" y="39.2">3</text>
<text x="94.5" y="41.8">4</text>
<text x="111.7" y="39.2">12</text>
<text x="111.7" y="36.7">13</text>
<text x="158" y="36.7">2</text>
<text x="158" y="39.2">3</text>
<text x="158" y="41.8">4</text>
<text x="175.2" y="39.2">12</text>
<text x="175.2" y="36.7">13</text>
<text x="221.5" y="36.7">2</text>
<text x="221.5" y="39.2">3</text>
<text x="221.5" y="41.8">4</text>
<text x="238.7" y="39.2">12</text>
<text x="238.7" y="36.7">13</text>
<text x="32.9" y="43">7</text>
<text x="32.9" y="45.6">9</text>
<text x="41.2" y="45.6">10</text>
<text x="41.8" y="43">8</text>
<text x="94.5" y="44.3">5</text>
<text x="111.7" y="44.3">10</text>
<text x="158" y="44.3">5</text>
<text x="175.2" y="44.3">10</text>
<text x="221.5" y="44.3">5</text>
<text x="238.7" y="44.3">10</text>
<text x="32.3" y="48.1">11</text>
<text x="32.3" y="50.7">13</text>
<text x="32.3" y="53.2">15</text>
<text x="41.2" y="48.1">12</text>
<text x="41.2" y="50.7">14</text>
<text x="41.2" y="53.2">16</text>
<text x="94.5" y="49.4">7</text>
<text x="112.3" y="49.4">8</text>
<text x="158" y="49.4">7</text>
<text x="175.8" y="49.4">8</text>
<text x="221.5" y="49.4">7</text>
<text x="239.3" y="49.4">8</text>
<text x="32.3" y="55.7">17</text>
<text x="32.3" y="58.3">19</text>
<text x="41.2" y="55.7">18</text>
<text x="41.2" y="58.3">20</text>
<text x="32.3" y="60.8">21</text>
<text x="32.3" y="63.4">23</text>
<text x="32.3" y="65.9">25</text>
<text x="41.2" y="60.8">22</text>
<text x="41.2" y="63.4">24</text>
<text x="41.2" y="65.9">26</text>
<text x="32.3" y="68.4">27</text>
<text x="32.3" y="71">29</text>
<text x="41.2" y="68.4">28</text>
<text x="41.2" y="71">30</text>
<text x="32.3" y="73.5">31</text>
<text x="32.3" y="76.1">33</text>
<text x="41.2" y="73.5">32</text>
<text x="41.2" y="76.1">34</text>
<text x="94.5" y="74.8">1</text>
<text x="94.5" y="77.3">2</text>
<text x="111.7" y="77.3">13</text>
<text x="111.7" y="74.8">14</text>
<text x="158" y="74.8">1</text>
<text x="158" y="77.3">2</text>
<text x="175.2" y="77.3">13</text>
<text x="175.2" y="74.8">14</text>
<text x="221.5" y="74.8">1</text>
<text x="221.5" y="77.3">2</text>
<text x="238.7" y="77.3">13</text>
<text x="238.7" y="74.8">14</text>
<text x="32.3" y="78.6">35</text>
<text x="32.3" y="81.1">37</text>
<text x="32.3" y="83.7">39</text>
<text x="41.2" y="78.6">36</text>
<text x="41.2" y="81.1">38</text>
<text x="41.2" y="83.7">40</text>
<text x="94.5" y="79.9">3</text>
<text x="94.5" y="82.4">4</text>
<text x="111.7" y="79.9">12</text>
<text x="158" y="79.9">3</text>
<text x="158" y="82.4">4</text>
<text x="175.2" y="79.9">12</text>
<text x="221.5" y="79.9">3</text>
<text x="221.5" y="82.4">4</text>
<text x="238.7" y="79.9">12</text>
<text x="32.3" y="86.2">41</text>
<text x="32.3" y="88.8">43</text>
<text x="41.2" y="86.2">42</text>
<text x="41.2" y="88.8">44</text>
<text x="94.5" y="85">5</text>
<text x="111.7" y="85">10</text>
<text x="158" y="85">5</text>
<text x="175.2" y="85">10</text>
<text x="221.5" y="85">5</text>
<text x="238.7" y="85">10</text>
<text x="32.3" y="91.3">45</text>
<text x="32.3" y="93.8">47</text>
<text x="41.2" y="91.3">46</text>
<text x="41.2" y="93.8">48</text>
<text x="94.5" y="90">7</text>
<text x="112.3" y="90">8</text>
<text x="158" y="90">7</text>
<text x="175.8" y="90">8</text>
<text x="221.5" y="90">7</text>
<text x="239.3" y="90">8</text>
<text x="32.3" y="96.4">49</text>
<text x="41.2" y="96.4">50</text>
<text x="105.3" y="302.3" transform="rotate(-90 105.3 302.3)">16</text>
<text x="107.8" y="302.3" transform="rotate(-90 107.8 302.3)">15</text>
<text x="110.4" y="302.3" transform="rotate(-90 110.4 302.3)">14</text>
<text x="112.9" y="302.3" transform="rotate(-90 112.9 302.3)">13</text>
<text x="115.4" y="302.3" transform="rotate(-90 115.4 302.3)">12</text>
<text x="118" y="302.3" transform="rotate(-90 118 302.3)">11</text>
<text x="120.5" y="302.3" transform="rotate(-90 120.5 302.3)">10</text>
<text x="123.1" y="301.7" transform="rotate(-90 123.1 301.7)">9</text>
<text x="105.3" y="309.3" transform="rotate(-90 105.3 309.3)">1</text>
<text x="107.8" y="309.3" transform="rotate(-90 107.8 309.3)">2</text>
<text x="110.4" y="309.3" transform="rotate(-90 110.4 309.3)">3</text>
<text x="112.9" y="309.3" transform="rotate(-90 112.9 309.3)">4</text>
<text x="115.4" y="309.3" transform="rotate(-90 115.4 309.3)">5</text>
<text x="118" y="309.3" transform="rotate(-90 118 309.3)">6</text>
<text x="120.5" y="309.3" transform="rotate(-90 120.5 309.3)">7</text>
<text x="123.1" y="309.3" transform="rotate(-90 123.1 309.3)">8</text>
</g>
<g font-size="1.3" fill="#725600">
<text x="18.9" y="41.6">ADR14</text>
<text x="51" y="39.1">ADR15</text>
<text x="51" y="41.6">ADR13</text>
<text x="81.2" y="40.3">ADR12</text>
<text x="81.2" y="37.8">ADR13</text>
<text x="120.8" y="37.8">ADR14</text>
<text x="120.8" y="40.3">ADR15</text>
<text x="145.9" y="37.8">ADR9</text>
<text x="145.9" y="40.3">ADR8</text>
<text x="184.3" y="37.8">ADR10</text>
<text x="184.3" y="40.3">ADR11</text>
<text x="209.4" y="37.8">ADR5</text>
<text x="209.4" y="40.3">ADR4</text>
<text x="247.8" y="40.3">ADR7</text>
<text x="247.8" y="37.8">ADR6</text>
<text x="18.9" y="44.1">ADR12</text>
<text x="18.9" y="46.7">ADR10</text>
<text x="51" y="44.1">ADR11</text>
<text x="51" y="46.7">ADR9</text>
<text x="20.1" y="51.8">ADR6</text>
<text x="20.1" y="49.2">ADR8</text>
<text x="51" y="49.2">ADR7</text>
<text x="51" y="51.8">ADR5</text>
<text x="20.1" y="56.8">ADR2</text>
<text x="20.1" y="54.3">ADR4</text>
<text x="20.1" y="59.4">ADR0</text>
<text x="51" y="54.3">ADR3</text>
<text x="51" y="56.8">ADR1</text>
<text x="20.1" y="64.5">OUT5</text>
<text x="20.1" y="61.9">OUT7</text>
<text x="51" y="64.5">OUT4</text>
<text x="51" y="61.9">OUT6</text>
<text x="20.1" y="69.5">OUT1</text>
<text x="20.1" y="67">OUT3</text>
<text x="51" y="69.5">OUT0</text>
<text x="51" y="67">OUT2</text>
<text x="21.1" y="74.6">SW6</text>
<text x="21.1" y="77.2">SW4</text>
<text x="51" y="77.2">SW3</text>
<text x="51" y="74.6">SW5</text>
<text x="51" y="72.1">SW7</text>
<text x="21.1" y="79.7">SW2</text>
<text x="21.1" y="82.2">SW0</text>
<text x="51" y="79.7">SW1</text>
<text x="82.4" y="81">ADR0</text>
<text x="82.4" y="78.4">ADR1</text>
<text x="120.8" y="78.4">ADR2</text>
<text x="120.8" y="81">ADR3</text>
<text x="145.9" y="81">OUT4</text>
<text x="145.9" y="78.4">OUT5</text>
<text x="184.3" y="78.4">OUT6</text>
<text x="184.3" y="81">OUT7</text>
<text x="209.4" y="81">OUT0</text>
<text x="209.4" y="78.4">OUT1</text>
<text x="247.8" y="78.4">OUT2</text>
<text x="247.8" y="81">OUT3</text>
<text x="17.2" y="84.8">Q_LED_L</text>
<text x="51" y="89.9">-RESET</text>
<text x="51" y="87.3">INPUT_L</text>
<text x="51" y="84.8">ROM_LED_L</text>
<text x="51" y="92.4">-PAUSE</text>
<text x="51" y="94.9">-DMAIN</text>
<text x="72.6" y="110.2">LEDA6</text>
<text x="72.6" y="136.9">LEDA5</text>
<text x="72.6" y="163.5">LEDA0</text>
<text x="72.6" y="190.2">LEDA4</text>
<text x="72.6" y="216.9">LEDA7</text>
<text x="72.6" y="243.5">LEDA3</text>
<text x="72.6" y="270.2">LEDA1</text>
<text x="72.6" y="296.9">LEDA2</text>
<text x="106.4" y="321.5" transform="rotate(-90 106.4 321.5)">OUT0</text>
<text x="108.9" y="321.5" transform="rotate(-90 108.9 321.5)">OUT1</text>
<text x="111.5" y="321.5" transform="rotate(-90 111.5 321.5)">OUT2</text>
<text x="114" y="321.5" transform="rotate(-90 114 321.5)">OUT3</text>
<text x="116.5" y="321.5" transform="rotate(-90 116.5 321.5)">OUT4</text>
<text x="119.1" y="321.5" transform="rotate(-90 119.1 321.5)">OUT5</text>
<text x="121.6" y="321.5" transform="rotate(-90 121.6 321.5)">OUT6</text>
<text x="124.2" y="321.5" transform="rotate(-90 124.2 321.5)">OUT7</text>
</g>
</svg>
